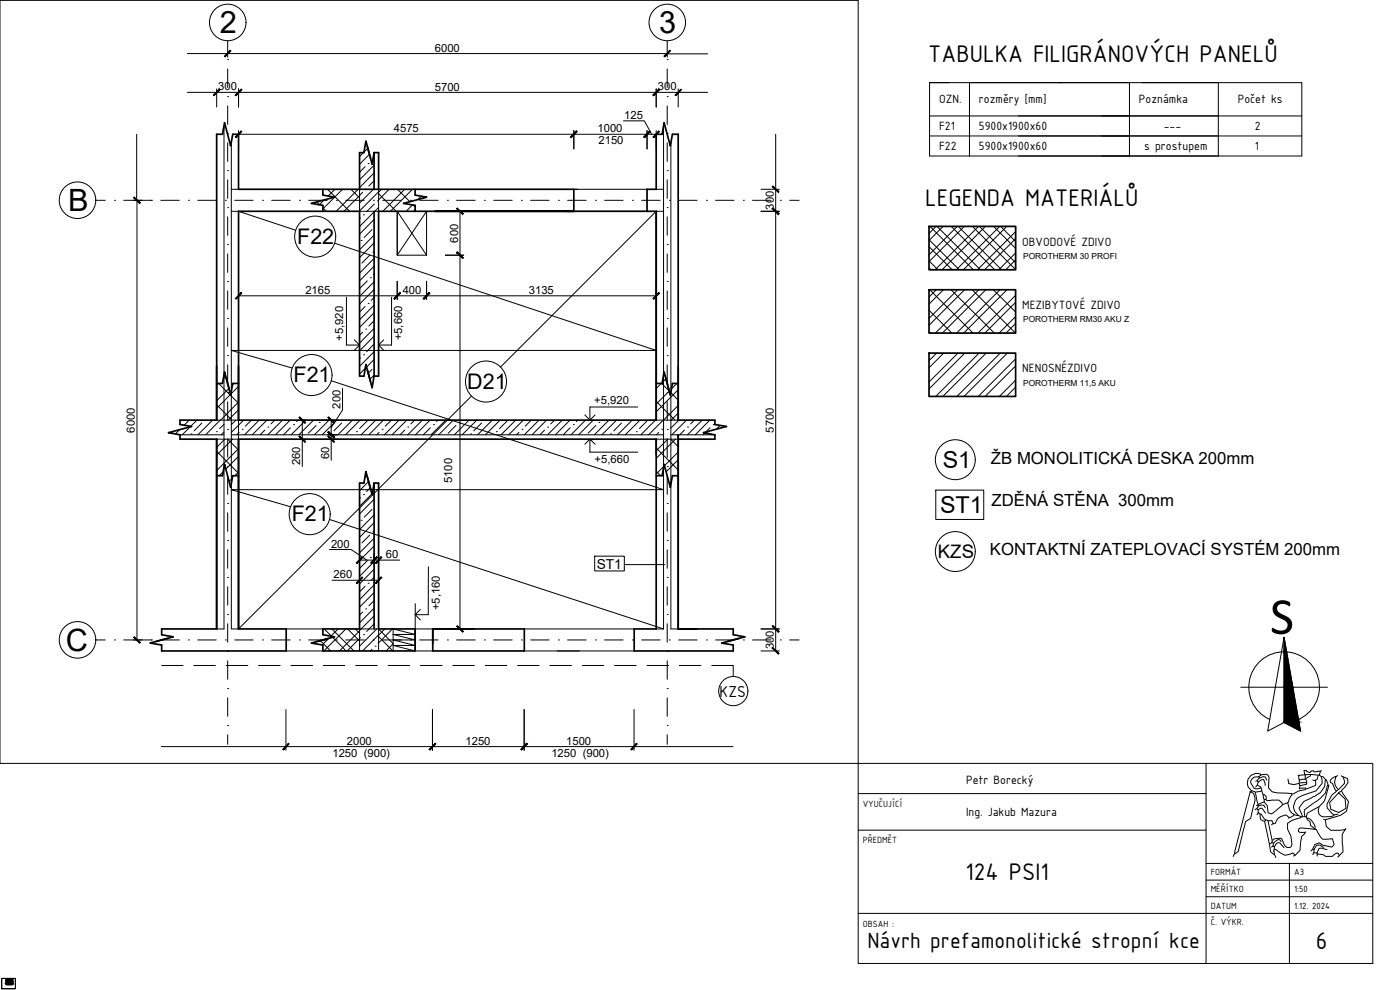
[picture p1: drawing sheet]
<svg xmlns="http://www.w3.org/2000/svg" width="420mm" height="297mm" viewBox="0 0 420 297" stroke-linecap="round" stroke-linejoin="round" font-family="sans-serif">
<!-- layer: 00 zdivo -->
<g fill="none" stroke="#000" stroke-width=".51">
<path d="M96.9 56.8v1.7l3.5 .7-7 1.8 3.5 .6v1.8M110.3 44.1l.9 3.4M112.3 45.8l-.6 3.5-1.9-7-.6 3.5h-1.3v11M112.3 45.8h1.3v11M112.3 45.8v11M124.6 56.8v1.7l3.5 .7-7 1.8 3.5 .6v1.8M112.3 63.4v49.4M130.6 63.4h41.6h-58.6v49.4h-1.3M169.5 63.4h27.4v62.7h-125.3v-62.7h36.3v49.4h1.3l.6-3.4 1.9 6.9 .6-3.5M172.2 63.4v-6.6h-100.6v-16.5h-1.8l-.6 3.5-1.8-7-.6 3.5h-1.8v85.8h-11v1.3l3.5 .6-7 1.8 3.5 .7v1.3h11v56.9h-16.5v1.7l3.5 .7-7 1.8 3.5 .6v1.8h37.4M194.2 63.4v-6.6h2.7v-16.5h1.8l.6-3.5 1.9 7 .6-3.5h1.7v85.8h11v1.3l3.5 .6-6.9 1.8 3.4 .7v1.3h-11M65 115h1.8l.6-3.4 1.8 6.9 .6-3.5h1.8"/>
<path d="M67.9 113.3l.9 3.5M110.3 111.1l.9 3.5M196.9 115h1.8l.6-3.4 1.9 6.9 .6-3.5h1.7M199.8 113.3l.9 3.5M203.5 130.5v58.2M65 142.7h1.8l.6-3.4 1.8 6.9 .6-3.5h1.8M109.8 141.5l1.9 6.9 .6-3.5h1.3v43.8h11v6.6h-27.7v-1.8l-3.5-.6 7-1.8-3.5-.7v-1.7h11v-43.8h1.3zM110.3 143.2l.9 3.5M112.3 144.9v43.8M196.9 142.7h1.8l.6-3.4 1.9 6.9 .6-3.5h1.7M50.2 191.5l-3.4 1M85.9 188.7h-14.3v-56.9h125.3v56.9h-6.6"/>
<path d="M98.6 191.5l-3.4 1M142.2 188.7h-12.3v6.6h27.5M157.4 188.7h-27.5v4.4M209 188.7h-5.5h16.5v1.7l3.5 .7-6.9 1.8 3.4 .6v1.8h-29.7M221.8 191.5l-3.5 1M1.8 295.1h.4M2 293.6l-.1 1.5M2 294.3h.1M2 294.6h.1M2.1 293.6l1.1 .1M2.2 295.1h-.1v-.6h1.4l-.1 .6M2.4 295.1h.1"/>
<path d="M2.4 293.6v.1M2.4 293.7h.1M2.5 294.6l-.2 .5M2.5 294.3h.1M2.5 293.7h.7h-.4M2.5 294.2v-.5v.5M2.5 295.1v-.5v.5M2.5 294.6h.1M2.7 293.7h.1M2.7 293.6v.1M2.7 295.1h.3M2.9 295.1h-.2"/>
<path d="M3 295.1h-.3M3.2 293.7h.3M3.4 295.1h.3M3.4 293.6l.1 .8h-1.4v-.7h.4v.5M3.4 293.6h.1M3.5 294.6h.1M3.5 294.2v.1M3.5 294.3h.1M3.6 293.6v.8h.1l-.1 .1v.6M3.6 295.1h.1M3.7 295.1h.1"/>
</g>
<g fill="none" stroke="#000" stroke-width=".3">
<path d="M97.3 60l-1.5 1.5M98.3 56.8l6.6 6.6M100.5 56.8l-2 2M102.8 56.8l-5.9 5.9M105.3 56.8l2.6 2.6M107.5 56.8l-6.6 6.6M108.8 57.7l-5.6 5.7M109.1 45.8l-1.2 1.2M109.6 50l-1.7 1.7M109.8 56.8h.1M109.9 42.7l-.2 .1M110.4 44.5l-1.2 1.1"/>
<path d="M110.5 49.1h.1M110.9 46.3l-3 3M112.3 47.3l-.3 .3M112.3 54.3l-1.6 1.5M112.3 56.6l-4.4 4.3M112.3 49.6l-4.4 4.4M112.3 51.9l-4.4 4.4M113.6 58.1l5.3 5.3M113.6 57.6l-5.7 5.7M114.5 56.8l-.9 .8M116.8 56.8l-3.2 3.2M119.3 56.8l3.7 3.7"/>
<path d="M121.5 56.8l-6.6 6.6M123.8 56.8l-6.6 6.6M126.4 58.9l-1 1M95.1 60.6l.9 .9M96.9 62.4l1 1M107.9 63.4h.1M108.2 65.4l-.3 .2M108.4 72.2h.1M109.1 64.5h.1M111 76.6l-2.4 2.3M111.6 68.9l-2.3 2.3M111.9 75.6h.1"/>
<path d="M112.3 63.6l-4.4 4.4M112.3 70.6l-4.4 4.4M112.3 77.5l-4.4 4.4M112.3 65.9l-4.4 4.4M112.3 72.9l-4.4 4.4M112.3 79.9l-4.4 4.4M112.4 61.2l-2.4 2.3M113.3 60.3h.1M113.6 62.3l-1.1 1.1M119.2 63.4l8.8 13.2M123.8 61.5l-1.9 1.9M124 61.5l.6 .6"/>
<path d="M124.6 63l-.4 .4M128 63.4l-8.8 13.2M278.8 74l6.9 6.9M278.8 71.9l9.1 9M278.8 78.3l2.7 2.6M278.8 67.9h26v13h-26M279.1 67.9l13 13M280.9 67.9l-2.1 2.1M281.2 67.9l13 13M283 67.9l-4.2 4.3M285.5 67.9l13 13M287.3 67.9l-8.5 8.5"/>
<path d="M287.6 67.9l13 13M289.4 67.9l-10.6 10.6M291.8 67.9l13 13M293.7 67.9l-13 13M294 67.9l10.8 10.9M295.7 67.9l-13 13M298.2 67.9l6.6 6.6M300 67.9l-13 13M300.3 67.9l4.5 4.6M302.1 67.9l-13 13M304.6 67.9l.2 .3M304.8 69.5l-11.4 11.4"/>
<path d="M304.8 75.9l-5 5M304.8 71.6l-9.3 9.3M304.8 78l-3 2.9M108.8 99.7l-.9 .9M109.6 92l-1.7 1.6M109.8 98.7h.1M110.2 84.3l-2.3 2.3M110.5 91h.1M111.2 83.3h.1M112.3 96.3l-1.6 1.5M112.3 82.2l-.2 .2M112.3 89.2l-.9 .9"/>
<path d="M112.3 84.6l-4.4 4.3M112.3 91.6l-4.4 4.4M112.3 98.5l-4.4 4.4M112.3 86.9l-4.4 4.4M112.3 93.8l-4.4 4.4M278.8 80.4l.6 .5M278.8 93.1l6.9 6.8M278.8 99.5l.5 .4M279 86.9l13 13M281 86.9l-2.2 2.2M283.1 86.9l-4.3 4.4M285.4 86.9l13 13"/>
<path d="M287.4 86.9l-8.6 8.6M289.5 86.9l-10.7 10.7M291.8 86.9l13 13M293.8 86.9l-13 13M295.9 86.9l-13.1 13M298.1 86.9l6.7 6.7M300.1 86.9l-13 13M302.2 86.9l-13 13M304.5 86.9l.3 .4M304.8 88.6l-11.3 11.3M304.8 95l-5 4.9M304.8 90.7l-9.2 9.2"/>
<path d="M304.8 97.1l-2.9 2.8M65.5 115l-.5 .6M65.6 115l6 6M67.7 112.8l-.6 .7M68.7 116.5l-3.7 3.8M69.2 118.3l-4.2 4.2M70.2 115l-.4 .5M71.6 115.9l-2.3 2.4M108.2 107.4l-.3 .2M109.1 106.5h.1M109.6 110.5l-1.7 1.8M111.6 110.9l-1.1 1.1"/>
<path d="M111.8 115.3l-.3 .3M112.3 103.2l-2.3 2.3M112.3 105.5l-4.4 4.4M112.3 112.6l-1.3 1.2M112.3 100.9l-4.4 4.4M112.3 107.9l-2.3 2.2M198.5 115l-1.6 1.6M198.5 115l2.4 2.3-4 3.9M199.4 111.8l-.1 .2M199.9 113.7l-1.1 1.1M201.3 117.8l2.2 2.2M203.2 115l-1.7 1.7"/>
<path d="M203.5 117l-6.6 6.6M281.1 105.9l-2.3 2.3M283.2 105.9l-4.4 4.4M287.5 105.9l-8.7 8.7M289.6 105.9l-10.8 10.8M293.8 105.9l-13 13M296 105.9l-13 13M300.2 105.9l-13 13M302.3 105.9l-13 13M304.8 107.7l-11.2 11.2M304.8 114.1l-4.9 4.8M304.8 109.8l-9.1 9.1"/>
<path d="M304.8 116.1l-2.8 2.8M50.8 129.8l-.1 .1M53.9 128.9l-1.3 1.3M56.8 126.1l-1.6 1.5M57.1 128.1l-2.4 2.4M57.3 130.2h.1M59.1 126.1l-1.9 1.8M60.6 126.9l-2.3 2.4M63.8 126.1l-4.4 4.4M65 129.5h.1M65 135.4l6.6 6.6M65 121.4l4.6 4.7"/>
<path d="M66.1 126.1l-4.4 4.4M67.2 129.6l-.8 .9M67.2 127.3l-1.3 1.3M67.5 131.8l-2.5 2.4M68.3 131.8l3.3 3.2M69.8 131.8l-4.8 4.8M70.8 126.1l-1.4 1.3M71.6 134.6l-6.6 6.6M71.6 136.9l-3.8 3.8M71.6 120.6l-5.4 5.5M71.6 123l-3.1 3.1M71.8 129.7l-.7 .8"/>
<path d="M72.7 128.8h.1M73.1 126.1l-3.7 3.6M75.5 126.1l-1.9 1.8M77.8 126.1l-4.4 4.4M79.5 129.1l-1.4 1.4M80.1 126.1l-4.4 4.4M80.4 128.1h.1M82.5 126.1l-1.2 1.1M84.8 126.1l-4.4 4.4M87.1 126.1l-4.4 4.4M87.2 128.3l-2.1 2.2M88.1 127.4h.1"/>
<path d="M89.5 126.1l-.5 .4M91.8 126.1l-4.4 4.4M94.1 126.1l-4.4 4.4M94.9 127.7l-2.4 2.3M95.8 126.7h.1M98.8 126.1l-4.4 4.4M99.3 130.2h.1M101.1 126.1l-4.4 4.4M102.5 126.9l-2.3 2.4M105.8 126.1l-4.4 4.4M107 129.5h.1M108.1 126.1l-4.4 4.4"/>
<path d="M110.2 126.3l-2.3 2.3M112.8 126.1l-4.4 4.4M113.7 129.7l-.6 .8M114.7 128.8h.1M115.1 126.1l-4.4 4.4M117.5 126.1l-1.9 1.8M119.8 126.1l-4.4 4.4M121.5 129.1l-1.4 1.4M122.1 126.1l-4.4 4.4M122.4 128.1h.1M124.5 126.1l-1.2 1.1M126.7 126.1l-4.3 4.4"/>
<path d="M129.1 126.1l-4.4 4.4M129.2 128.3l-2.2 2.2M130.1 127.4h.1M131.4 126.1l-.4 .4M133.8 126.1l-4.4 4.4M136.1 126.1l-4.4 4.4M136.8 127.7l-2.3 2.3M137.8 126.7h.1M140.8 126.1l-4.4 4.4M141.3 130.2h.1M143.1 126.1l-4.4 4.4M144.5 126.9l-2.3 2.4"/>
<path d="M147.7 126.1l-4.4 4.4M149 129.5h.1M150.1 126.1l-4.4 4.4M152.2 126.3l-2.3 2.3M154.8 126.1l-4.4 4.4M155.7 129.7l-.7 .8M156.7 128.8h.1M157.1 126.1l-4.4 4.4M159.4 126.1l-1.8 1.8M161.8 126.1l-4.4 4.4M163.4 129.1l-1.3 1.4M164 126.1l-4.3 4.4"/>
<path d="M164.3 128.1h.1M166.5 126.1l-1.2 1.1M168.7 126.1l-4.4 4.4M171.1 126.1l-4.4 4.4M171.1 128.3l-2.1 2.2M172 127.4h.1M173.4 126.1l-.4 .4M175.7 126.1l-4.3 4.4M178.1 126.1l-4.4 4.4M178.8 127.7l-2.3 2.3M179.7 126.7h.1M182.8 126.1l-4.4 4.4"/>
<path d="M183.3 130.2h.1M185 126.1l-4.4 4.4M186.5 126.9l-2.3 2.4M189.7 126.1l-4.4 4.4M191 129.5h.1M192.1 126.1l-4.4 4.4M194.2 126.3l-2.3 2.3M196.7 126.1l-4.4 4.4M196.9 134.4l6.6 6.6M196.9 120.4l5.7 5.7M197.7 129.7l-.7 .8M198.6 128.8h.1"/>
<path d="M199.1 126.1l-4.5 4.4M199.2 140l-2.3 2.2M200.4 131.8l-3.5 3.4M201.3 131.8l2.2 2.2M202.7 131.8l-5.8 5.7M203.5 135.6l-4.1 4.1M203.5 138l-3.6 3.5M203.5 121.7l-4.4 4.4M203.5 123.9l-2.2 2.2M203.8 126.1l-2.5 2.3M205.4 129.1l-1.4 1.4M206 126.1l-4.4 4.4"/>
<path d="M206.3 128.1h.1M208.4 126.1l-1.1 1.1M210.7 126.1l-4.4 4.4M211.5 129.9l-.5 .6M213 126.1l-4.3 4.4M213.1 128.3l-1.3 1.3M213.5 130.2l-.2 .3M214 127.4h.1M216.1 127.6l-1.1 1.2M65 142.4l.3 .3M67 141.5l-1.2 1.2M69.7 143.5l-1 1"/>
<path d="M71.6 141.6l-1.1 1.1M108.2 149.3l-.3 .3M108.4 156.1h.1M109.1 148.4h.1M110.2 142.6l-.7 .7M110.6 144.5l-2.7 2.7M111.1 146.4l-1.1 1.1M111.6 152.9l-2.3 2.3M111.6 148.2l-3.7 3.7M111.9 159.6h.1M112.3 154.5l-4.4 4.4M112.3 149.8l-4.4 4.4"/>
<path d="M112.3 156.8l-4.4 4.4M196.9 141.4l1.4 1.3M201 145.4l.3 .3M201.4 144.7l-.5 .6M203.5 142.6l-.1 .1M109.6 175.9l-1.7 1.7M110.2 168.2l-2.3 2.3M110.5 175h.1M111 160.6l-2.4 2.3M111.2 167.3h.1M112.3 166.2l-.2 .2M112.3 173.2l-.9 .9"/>
<path d="M112.3 161.5l-4.4 4.4M112.3 168.5l-4.4 4.4M112.3 175.5l-4.4 4.4M112.3 163.8l-4.4 4.4M112.3 170.8l-4.4 4.4M112.3 177.8l-4.4 4.4M94.3 192.7l.5 .5M96.1 192.2l3.1 3.1M96.9 195.3h.1M97.3 188.7l2.2 2.2M98.7 191.5l-2 2M99.6 188.7l6.6 6.6"/>
<path d="M99.8 191.2l4.1 4.1M101.5 188.7l-2.2 2.2M103.8 188.7l-6.6 6.6M104.3 188.7l3.6 3.6M106.6 188.7l1.3 1.3M107.9 189.3l-6 6M108.2 191.3l-4 4M108.8 183.6l-.9 1M109.1 190.4h.1M109.8 182.7h.1M111.6 194.8l-.4 .5M112.3 184.8l-4.4 4.4"/>
<path d="M112.3 187.2l-2.3 2.3M112.3 180.2l-1.6 1.6M112.3 182.5l-4.4 4.4M112.6 193.9h.1M113.1 188.7l-5.2 5.2M113.6 192.9h-.1M113.6 195.1l-.1 .2M113.6 190.5l-4.8 4.8M113.6 188.7l4.4 4.5-2.1 2.1M113.6 191l4.3 4.3M115.5 188.7l-1.9 1.9M117.8 188.7l-4.2 4.2"/>
<path d="M1.9 294.4h.1M1.9 294.5h.1M1.9 294.4v.1M2 294.5v.1M2 294.4h.1M2 294.6h.1M2 294.2h.1M2 294.3h.1M2 294.4l-.1 .1M2 294.4v.1M2.1 294.3h.1M2.1 294.5h-.1"/>
<path d="M2.1 294.3l-.1 .1M2.1 294.4v.1M2.1 294.4l-.1 .1M2.3 294.4h.1M2.3 295.1h.1M2.3 293.7h.2M2.4 293.7h.1M2.4 294.4h.1M2.4 294.5h.1M2.4 295.1h.1M2.4 294.4l-.3 .1M2.5 293.6l-.1 .1"/>
<path d="M2.5 294.4h.1M2.5 295.1h.1M2.5 293.7h.1M2.5 293.9h.1M2.5 294h.1M2.5 294.1h.1M2.5 294.2h.1M2.5 295h.1M2.5 294.6h.1M2.5 293.6h.1M2.5 294.4l-.1 .1M2.5 295.1h-.1"/>
<path d="M2.5 293.8h.1M2.5 294.8h.1M2.5 294.9h.1M2.5 294.6v.1M2.5 293.9v.1M2.5 293.6v.1M2.5 293.8v.1M2.5 294v.2M2.5 294v.1M2.5 294.9v.1M2.5 294.7h.1M2.6 293.6l-.1 .1"/>
<path d="M2.6 295.1h-.1M2.6 294.4l-.1 .1M2.6 294.4h.2M2.6 293.7l.1 .2M2.7 293.7h.1M2.7 293.7h-.1M2.7 293.6l-.2 .2M2.7 293.7l-.1 .2M2.8 294.4h.1M2.8 294.5h.1M2.9 294.4l-.1 .1M2.9 294.4h.1"/>
<path d="M3 294.4l-.1 .1M3 294.4v.1M3 294.4h.2M3.3 294.4h.1M3.3 294.5h.1M3.3 294.4l-.1 .1M3.4 294.4l-.1 .1M3.4 294.4l.1 .1M3.5 294.3h.1M3.5 294.5h.1M3.5 294.5v.1M3.5 294.2h.1"/>
<path d="M3.5 294.3v.1M3.5 294.4l-.1 .1M3.5 294.6h.1M3.5 294.4h.1M3.6 294.5l-.1 .1M3.6 294.3h-.1M3.6 294.5h-.1M3.6 294.4v.1M3.6 294.3l-.2 .2M3.6 294.4l-.1 .1M3.6 294.4h.1M3.6 294.5h.1"/>
<path d="M3.7 294.4h.1"/>
</g>
<!-- layer: 00 zdivo -->
<g fill="#000">
<circle cx="1.8" cy="295.1" r=".25"/>
<circle cx="1.9" cy="294.5" r=".25"/>
<circle cx="2.1" cy="293.6" r=".25"/>
<circle cx="2.1" cy="294.6" r=".25"/>
<circle cx="2.1" cy="294.3" r=".25"/>
<circle cx="2.4" cy="293.7" r=".25"/>
<circle cx="2.4" cy="295.1" r=".25"/>
<circle cx="2.5" cy="294.2" r=".25"/>
<circle cx="2.5" cy="294.6" r=".25"/>
<circle cx="2.5" cy="293.6" r=".25"/>
<circle cx="2.7" cy="293.7" r=".25"/>
<circle cx="3.5" cy="294.6" r=".25"/>
<circle cx="3.5" cy="293.6" r=".25"/>
<circle cx="3.5" cy="294.3" r=".25"/>
<circle cx="3.7" cy="294.5" r=".25"/>
<circle cx="3.7" cy="295.1" r=".25"/>
</g>
<g fill="none" stroke="#000" stroke-width=".3">
<path d="M67.2 37.8v150.9h-2.2M199.1 37.8v150.9h-2.2M279 34.8v-10h60v22M279 34.8h111.7M291 24.8v22M317.6 24.8h48v22M342.7 24.8h48v22h-111.7v-12M69.4 42.8v145.9h2.2M69.4 56.8h2.2M107.9 56.8v6.6h5.7v-6.6M173.3 56.8h-1.1h22M196.9 56.8h2.2"/>
<path d="M201.3 42.8v145.9h2.2M279 40.8h111.7M69.4 63.4h2.2M128 63.4v13.2h-8.8v-13.2v13.2M172.2 63.4h22M196.9 63.4h2.2M54 130.5h13.2M65 126.1h6.6M65 131.8h6.6M69.4 130.5h129.7M196.9 126.1h6.6M196.9 131.8h6.6"/>
<path d="M201.3 130.5h13.2M85.9 188.7h11M85.9 195.3h11M107.9 195.3v-6.6h5.7v6.6M124.6 188.7h5.3M124.6 195.3h5.3M157.4 188.7h32.9M157.4 195.3h32.9M1.9 294.5h1.8M2 295.1h.1M2 294.4h.1M2 293.6v1.5"/>
<path d="M2.1 295.1h.1M2.1 293.6h.1M2.1 293.7h.1M2.1 293.6v1.5M2.2 295.1h.2M2.5 293.6h.1M2.5 295.1h.1M2.7 295.1h.1M2.7 293.7l-.1 .2M3 295.1h.4M3.2 293.6h.3v1.5M3.2 293.7h.3"/>
<path d="M3.5 294.4h.1M3.5 294.5h.1"/>
</g>
<path d="M278.8 67.9h26v13h-26zM278.8 86.9h26v13h-26zM278.8 105.9h26v13h-26zM85.9 188.7v6.6M157.4 188.7v6.6M190.3 188.7v6.6M2.2 295.1h.1M3 295.1h.1M3.4 295.1h.1" fill="none" stroke="#000" stroke-width=".51"/>
<g fill="none" stroke="#000" stroke-width=".3">
<path d="M124.6 188.7v6.6l-6.6-1.6h6.6l-6.6-1.7h6.6l-6.6-1.6h6.6l-6.6-1.7v6.6M167.3 195.3h6.6M257.6 229.1h154.4v60h-154.4zM257.6 238.1h104.3M361.9 229.1v60M375.2 237.4l1 .6a3.9 3.9 0 0 1 0 3.7l-.9 3.9-1.5 1-2.2 8.8-1.1 .8-.4 .8M375.3 237.7l-4.8 18.4M375.4 237.7l.3-.4 1 .4 1 4.2-.5 .8 .4 .2v1.1l.6 .2 .1 1.6 1.3 .8 1.4 6.6 .8-.4v-.7l.7-.4 2-.2 .9 1.8a1.2 1.2 0 0 0 1.2 1 1.2 1.2 0 0 0 1.1-1l-.3-2.4-1-2.1v-1.8l1.4-.9 2.7-1M377.2 234.3l-.3 .1M377.4 235.6l1 .5 .6 2.1 1 .8-.1 .9 .3 .3 3.6-.1 .9 .8 .2 .6-3.4 2.7-.9-.3-.3-2.2-.9-1M377.6 234.6l1.1-.7h.6l.4 1.8M377.7 233.1l-1.3 .1a1.78 1.78 0 0 0-1.1 1.6l1 1.7 1.2 .2 .9-.3"/>
<path d="M377.9 233.5l-.6 .6 .3 .5-.3 1-.4 .5M378.5 232.5l1.7-.1a1.11 1.11 0 0 1 .6 1.2l-.1 2.9 1.1 1.1 1.5 .3 4.4 .3v.3l-1.2 2.4a4.2 4.2 0 0 0 1.3 3.1l.5 .5-.1 .2-1.4 .9M378.6 237.3l-1.7 .3M379.1 238.4l.3 2.2M379.5 239.9h.4M380.2 234.1l-.5-1-.6-.1-1.2 .4-.2-.3 .7-.7a2.78 2.78 0 0 0-3.7 1.1 2.78 2.78 0 0 0 1 3.8M386.5 233.8l.3 1.3 1.5 .3 1.5-.3 .3 .5M389.6 232.6l.2 .2 .1 1.3 1.9-.3M390 234.2l-.1 .8M390.1 236.5l1.7-.1 .1 .2M391.6 232.5l-1.9 .2M391.7 232.5v1.1"/>
<path d="M392.1 234.9h-2.1M393.4 232.5l-.2 .3-1.3 .8 .3 .8-.1 .9-2 .4-.1 1.1M394 234l.5 .2M395.6 232.7l-.3 1.1-.6 .4 .2 .7-.1 .8-3.1 1.2-1.9 .4-2 .9M395.8 232.6l-2.6-.2-1.6 .1-.2-1.3h.6l.2 .3 .9 .3 .3-.5h.8l.2 .3 1.1-.3 .8 .1-.4 1.2 1.1 .4 1.1 1 .5 1.6 .2 .1-1.2 4.4-1.7 1.9-.3 1.2 .3 1.1 .5 .5a4.5 4.5 0 0 0 3.9-.1l1.2-.4M396.5 233l.3 2-1.9 2.3-4 1.4a3.3 3.3 0 0 0-2.7 3.8 3.3 3.3 0 0 0 3.8 2.6l.3 .9a1.26 1.26 0 0 1 .9 1.6l1.7 1.3-4.6-.5-.5 .3-.2 .7 .3 .2 1.7 .2v.3l-.9 .8-.6 4.2-1.9 1.8M396.6 231.3h-.3M397.8 233.9a5.1 5.1 0 0 1-3.8 5.2l-2.7 1.4-1.5 1.9 1.1 2.6M398.6 235.6l-.8 2.3a27.6 27.6 0 0 1-6.3 5l-.1 1 .2 1.1M401.4 232.7l-.5 .4M401.7 236.9a3.2 3.2 0 0 1-.8-3.9h-.1a1.82 1.82 0 0 0-1.6 1.3l.1 .5 .7 .3 1 2.2M401.7 237.9l2 1.9 .2 2.8-2.2 1.2-2.3-1-.4-2z"/>
<path d="M402.4 237.5l-.6 .4M402.5 232.8l.6 .4 .4 1.1v.8l-2.5 2.3a6 6 0 0 0-2.7 4.5l.1 .6 1.4 1.7 .5 .2M403.1 233.1l1.4 .5v1.2l-.9 1.4-1 1 2.1 3.3-.6 2.9-1.8 1.2-4.5 1.4 .2 1.9 1.3 1.2 4.4-.2-.9 1.5 .3 5.2-1.7 1.5M257.6 249.1h104.3M361.9 259.1h50.1M377.1 242.7l-.5 .2M377.5 241.6l-.4 .1M377.6 244l-.4 .5M377.7 242.9l.8-.4 .3 .1 1 1.4M377.7 241.8l.7-.3 .9 .1 .4 .7M378.2 244.2l.3 .1 .9 1.4 1.1 .5 1.3 5.8M379.3 240.7l-1.7 .7"/>
<path d="M379.8 246.1l-.3 .4M380.7 246.3l1-.1 .4 .9-.5 .3M381 253.3l.3 2.3 1.1 .8M381.8 252.8l.4 .2-.2 .9 .5 .1a4.1 4.1 0 0 0 .4 3.3M382 253.9l-.4 .3M382.3 255.3l-.2 .1M382.5 254l.6-.9 .7-.3 1.6 1.6M382.5 254.9l.3-.1 2.8 1.8 1.5-.3 .9-.4 .6 .7M384.5 252.5l-.4-.5-.5-.1-1.4 1.1M386.4 240.9l-1.5 .5M386.9 245.3l-1-.8a3.4 3.4 0 0 0-3.2 2.5l-.6 .1M387 259.1v30"/>
<path d="M388.4 244.5l1.1 .2M391.9 249.6l-.2 .1M392.3 245.5a2.77 2.77 0 0 1 2.2 2.1l.2 .7M393.9 254.8l-.5 .5M394.4 255.9h.9v1M395 248.9l1.4 2.3 .6 .6 2.9-.1 .5 1.7-.7 .8-2.7-.6-1.1-.7-1.3 .5-.6 1.3 .4 .2-.4 1.5M395.4 256.4h1.7l.7 .5h2l1.4-1 .5 .2 .2 .6M395.8 242l-3.5 2-.3 1.1M397.2 254.2l-.4-.1a1.34 1.34 0 0 0-1.4-.5 1.34 1.34 0 0 0-1 1.2M397.2 245.8l.6 .2M398.3 254.9l-.5-.1a2.04 2.04 0 0 0-1.9-.2l-.6 1.3M403.9 248.6l-.2 .3"/>
<path d="M257.6 274.1h154.4M361.9 269.1h50.1M361.9 264.1h50.1M2.6 295.1h.1M2.7 295.1h.1M2.7 295.1h-.1M3.1 295.1h.1"/>
</g>
<!-- layer: 00 osy -->
<g fill="none" stroke="#000" stroke-width=".3">
<path d="M68.3 17.9h.1M68.3 12.3v2.8M200.2 17.9h.1M200.2 12.3v2.8M68.3 29h.1M68.3 20.7v5.5M68.3 31.8v5.5M200.2 29h.1M200.2 20.7v5.5M200.2 31.8v5.5M68.3 40.1h.1M68.3 51.2h.1"/>
<path d="M68.3 42.9v5.5M68.3 54v5.5M200.2 40.1h.1M200.2 51.2h.1M200.2 42.9v5.5M200.2 54v5.5M28.7 60.1h2.9M34.4 60.1h.1M37.1 60.1h5.6M45.5 60.1h.1M48.3 60.1h5.5M56.6 60.1h.1"/>
<path d="M59.4 60.1h5.5M67.6 60.1h.1M68.3 62.3h.1M68.3 73.4h.1M68.3 65.1v5.5M68.3 76.2v5.5M70.4 60.1h5.6M78.8 60.1h.1M81.5 60.1h5.6M89.9 60.1h.1M92.6 60.1h5.6M101 60.1h.1"/>
<path d="M103.8 60.1h5.5M112.1 60.1h.1M114.9 60.1h5.5M123.2 60.1h.1M125.9 60.1h5.6M134.3 60.1h.1M137 60.1h5.6M145.4 60.1h.1M148.2 60.1h5.5M156.5 60.1h.1M159.3 60.1h5.5M167.6 60.1h.1"/>
<path d="M170.3 60.1h5.6M178.7 60.1h.1M181.4 60.1h5.6M189.8 60.1h.1M192.6 60.1h5.5M200.2 62.3h.1M200.2 73.4h.1M200.2 65.1v5.5M200.2 76.2v5.5M200.9 60.1h.1M203.7 60.1h5.5M212 60.1h.1"/>
<path d="M214.8 60.1h5.5M223.1 60.1h.1M225.8 60.1h5.6M234.2 60.1h.1M237 60.1h2.8M68.3 84.5h.1M68.3 95.6h.1M68.3 87.3v5.5M68.3 98.4v5.5M200.2 84.5h.1M200.2 95.6h.1M200.2 87.3v5.5"/>
<path d="M200.2 98.4v5.5M68.3 106.7h.1M68.3 117.8h.1M68.3 109.5v5.5M200.2 106.7h.1M200.2 117.8h.1M200.2 109.5v5.5M68.3 128.9h.1M68.3 140h.1M68.3 120.6v5.5M68.3 131.6v5.6M200.2 128.9h.1"/>
<path d="M200.2 140h.1M200.2 120.6v5.5M200.2 131.6v5.6M68.3 151.1h.1M68.3 142.8v5.5M68.3 153.9v5.5M200.2 151.1h.1M200.2 142.8v5.5M200.2 153.9v5.5M68.3 162.2h.1M68.3 173.3h.1M68.3 165v5.5"/>
<path d="M68.3 176.1v5.5M200.2 162.2h.1M200.2 173.3h.1M200.2 165v5.5M200.2 176.1v5.5M28.7 192h2.9M34.4 192h.1M37.1 192h5.6M45.5 192h.1M48.3 192h5.5M56.6 192h.1M59.4 192h5.5"/>
<path d="M67.6 192h.1M68.3 184.4h.1M68.3 195.5h.1M68.3 187.1v5.6M68.3 198.3v5.5M70.4 192h5.6M78.8 192h.1M81.5 192h5.6M89.9 192h.1M92.6 192h5.6M101 192h.1M103.8 192h5.5"/>
<path d="M112.1 192h.1M114.9 192h5.5M123.2 192h.1M125.9 192h5.6M134.3 192h.1M137 192h5.6M145.4 192h.1M148.2 192h5.5M156.5 192h.1M159.3 192h5.5M167.6 192h.1M170.3 192h5.6"/>
<path d="M178.7 192h.1M181.4 192h5.6M189.8 192h.1M192.6 192h5.5M200.2 184.4h.1M200.2 195.5h.1M200.2 187.1v5.6M200.2 198.3v5.5M200.9 192h.1M203.7 192h5.5M212 192h.1M214.8 192h5.5"/>
<path d="M223.1 192h.1M225.8 192h5.6M234.2 192h.1M237 192h2.8M68.3 206.6h.1M68.3 217.7h.1M68.3 209.4v5.5M200.2 206.6h.1M200.2 217.7h.1M200.2 209.4v5.5M68.3 220.5v2.8M200.2 220.5v2.8"/>
<path d="M1.6 295.1h2.3M1.6 293.7h2.3M2 293.6v1.9M3.5 293.6v1.9"/>
</g>
<!-- layer: 00 popis -->
<g fill="none" stroke="#000" stroke-width=".3">
<path d="M0 .1h257.6v229h-257.6zM88.7 69.1l-17.1-5.7v125.3l69.9-69.8M100.4 73l96.5 32.1h-127.5l18.3 5.3M196.9 63.4l-46.7 46.7M104 89.2v14.3h3.9l-1.6-1.5M117.5 89.2v14.3h-3.9l1.5-1.5M99.4 114.2l99.7 32.7h-129.7l17.8 5.1M107.9 103.5l-1.6 1.6M113.6 103.5l1.5 1.6M175.5 124.5l1.5 1.6M177 131.8l-1.5 1.5M178.6 133.3l-1.6-1.5v3.9h14.4"/>
<path d="M191.4 122.1h-14.4v4l1.6-1.6M98.9 155.9l100.2 32.8M280.8 147.1h14.4v8.8h-14.4zM128.6 170.1l-.1 14.3h-3.9l1.6-1.5M178.5 166.9h8.9v4.4h-8.9zM187.4 169.4h12.1M124.6 184.4l1.6 1.6M124.6 181.1v10.9M220 199.7v3.3M385.4 191.2l4.9 28.2-4.9-2.6-5 2.6zM381.1 215.9a10.6 10.6 0 0 1-3.1-17.4 10.6 10.6 0 0 1 17.2 3.7 10.6 10.6 0 0 1-9.8 14.6M2.3 293.8l-.2-.1v1.4l.7-.8"/>
<path d="M2.4 294.2l1.1 .4h-1.4l.1 .1M2.4 294.7l1.1 .4M2.4 293.8l1.1 .4h-1.4h.1M2.5 294v.1M2.6 294v.1M2.7 295h.1M2.7 294.9v.2M3.2 294.5h.2M3.3 294.8h.1M3.4 294.9h.1M3.4 294.3l-.2 .1M3.5 293.7l-.5 .5"/>
<path d="M3.7 295.2h.1"/>
<circle cx="68.3" cy="6.7" r="5.5"/>
<circle cx="200.3" cy="6.7" r="5.5"/>
<circle cx="23.3" cy="60.1" r="5.5"/>
<circle cx="94.6" cy="71" r="6.2"/>
<circle cx="93.5" cy="112.5" r="6.2"/>
<circle cx="145.9" cy="114.5" r="6.2"/>
<circle cx="286.7" cy="137.9" r="6"/>
<circle cx="92.9" cy="154.3" r="6.2"/>
<circle cx="286.7" cy="165.5" r="6"/>
<circle cx="23.3" cy="192" r="5.5"/>
<circle cx="220.1" cy="207.4" r="4.4"/>
<circle cx="1.6" cy="295.1" r=".06"/>
<circle cx="1.6" cy="293.6" r=".06"/>
<circle cx="2.3" cy="293.8" r=".06"/>
<circle cx="2.3" cy="294.2" r=".06"/>
<circle cx="2.3" cy="294.7" r=".06"/>
<circle cx="2.9" cy="294.2" r=".06"/>
<circle cx="3.7" cy="295.3" r=".06"/>
</g>
<g fill="none" stroke="#000" stroke-width=".3">
<path d="M48.5 199.7h6.4M58.2 199.7h6.4M67.9 199.7h6.5M77.6 199.7h6.5M87.3 199.7h6.5M97 199.7h6.5M106.8 199.7h6.4M116.5 199.7h6.4M126.2 199.7h6.5M135.9 199.7h6.5M145.6 199.7h6.5M155.3 199.7h6.5"/>
<path d="M165 199.7h6.5M174.8 199.7h6.4M184.4 199.7h6.5M194.2 199.7h6.5M203.9 199.7h6.5M213.6 199.7h6.4M.5 293.6h4.1v3.1h-4.1zM1.8 295.2h1.9"/>
</g>
<g fill="none" stroke="#000" stroke-width=".3">
<path d="M56.2 16.1h144M68.3 15.2v2M200.2 15.2v2M200.2 16.2h12.1M56.2 27.7h156.1M65 26.7v5.4M71.6 26.7v5.4M71.6 39.2v5.5M172.2 39.2v5.5M187.1 36.3h6.3l2.2 4M194.2 39.2v5.5M196.9 26.7v5.4"/>
<path d="M196.9 39.2v5.5M203.5 26.7v5.4M41 40.3v19.8M71.6 40.3h125.3M228.4 56.8h5.5M232.8 40.3v155M40 60.1h5.5M41.1 60.1v131.9M133.6 63.4h5.5M133.6 76.6h5.5M138 63.4v125.3M228.4 63.4h5.5"/>
<path d="M71.6 84.4v5.5M71.6 88.8h125.3M119.2 84.4v5.5M128 84.4v5.5M196.9 84.4v5.5M102.8 116.6v6.4l-3.4 5.3M90.7 131.8v8.2M91.8 126.1h-1.1v5.7h1.1M95 126.1h5.5M98.3 131.8h2.9M98.3 130.5h2.9M99.4 126.1v12"/>
<path d="M98.9 164.9h6.5l4.7 3.1M99.7 174.1h8.2M107.9 173v1.1h5.7v-1.1M107.9 168h12M107.9 166.8v2.3M112.3 166.8v2.3M113.6 166.8v2.3M40 192h5.5M133.6 188.7h5.5M228.4 195.3h5.5M228.4 188.7h5.5M85.8 212.9v12.2"/>
<path d="M129.8 212.9v12.2M157.3 212.9v12.2M190.3 212.9v12.2M48.4 224h171.6M1.7 293.7h.1M1.7 293.6v.1M1.7 295.1h.1M1.8 293.7v1.4M1.8 295.5h.4M2.1 293.9h.5M2.1 293.9v.1M2.2 295.3h1.2"/>
<path d="M2.2 295.5h.1M2.3 294.5h.1M2.3 294.4v.1M2.4 294.8h.1M2.4 294.4v.1M2.4 294.5h.1M2.4 294.4l-.1 .1M2.4 294.9h.1M2.4 294.3v.1M2.5 294.9h.1M2.5 294.8v.1M2.5 294.8h.1"/>
<path d="M2.6 293.9h.1M2.6 293.9v.1M2.7 293.9h.8M2.7 295.5h.1M2.7 293.9v.1M2.8 293.8v.1M2.8 293.7v1.4M3 295.5h.1M3.4 295.5h.3M3.5 293.9v.1M3.8 295.1h.1M3.8 293.6h.1"/>
<path d="M3.9 293.6h.1M3.9 293.6v1.5M3.9 293.6l-.1 .1"/>
</g>
<g fill="#000" stroke="#000" stroke-width=".3">
<path d="M69.1 15.1l-1.6 1.9 1.8-1.7zM69.1 15.1l-1.6 1.9-.1-.2z"/>
<path d="M199.3 16.8l.2 .2 1.5-1.9zM201 15.1l.2 .2-1.7 1.7z"/>
<path d="M65.8 26.8l-1.6 1.9 1.8-1.7zM64.1 28.5l1.7-1.7-1.6 1.9z"/>
<path d="M70.6 28.5l.2 .2 1.6-1.9zM72.4 26.8l.2 .2-1.8 1.7z"/>
<path d="M72.4 39.3l-1.6 2 1.8-1.8zM72.4 39.3l-1.6 2-.2-.2z"/>
<path d="M72.4 26.8l-1.6 1.9 1.8-1.7zM70.6 28.5l1.8-1.7-1.6 1.9z"/>
<path d="M173 39.3l-1.6 2 1.8-1.8zM173 39.3l-1.6 2-.2-.2z"/>
<path d="M195 39.3l-1.6 2 1.8-1.8zM195 39.3l-1.6 2-.2-.2z"/>
<path d="M196 28.5l.2 .2 1.5-1.9zM197.7 26.8l.2 .2-1.7 1.7z"/>
<path d="M197.7 26.8l-1.5 1.9 1.7-1.7zM196 28.5l1.7-1.7-1.5 1.9z"/>
<path d="M202.6 28.5l.2 .2 1.5-1.9zM204.3 26.8l.2 .2-1.7 1.7z"/>
<path d="M173 39.3l-1.8 1.8 .2 .2zM173 39.3l.2 .2-1.8 1.8z"/>
<path d="M195 39.3l-1.8 1.8 .2 .2zM195 39.3l.2 .2-1.8 1.8z"/>
<path d="M197.7 39.3l-1.7 1.8 .2 .2zM197.7 39.3l.2 .2-1.7 1.8z"/>
<path d="M231.8 56l1.8 1.8 .2-.2zM231.8 56l.2-.2 1.8 1.8z"/>
<path d="M40.1 59.3l1.8 1.8 .2-.2zM40.1 59.3l.2-.2 1.8 1.8z"/>
<path d="M137.2 75.6l-.1 .2 1.9 1.6zM137.1 75.8l1.9 1.6-.1 .1z"/>
<path d="M137.1 62.6l1.8 1.8 .1-.2zM137.2 62.4l1.8 1.8-1.9-1.6z"/>
<path d="M137.1 75.8l1.8 1.7 .1-.1zM137.2 75.6l1.8 1.8-1.9-1.6z"/>
<path d="M232 62.4l-.2 .2 2 1.6zM231.8 62.6l2 1.6-.2 .2z"/>
<path d="M231.8 62.6l1.8 1.8 .2-.2zM232 62.4l1.8 1.8-2-1.6z"/>
<path d="M72.4 87.8l-1.6 1.9 1.8-1.7zM72.4 87.8l-1.6 1.9-.2-.1z"/>
<path d="M118.2 89.6l.2 .1 1.6-1.9zM120 87.8l.2 .2-1.8 1.7z"/>
<path d="M120 87.8l-1.6 1.9 1.8-1.7zM120 87.8l-1.6 1.9-.2-.1z"/>
<path d="M128.8 87.8l-1.8 1.8 .2 .1zM128.8 87.8l.2 .2-1.8 1.7z"/>
<path d="M128.8 87.8l-1.6 1.9 1.8-1.7zM128.8 87.8l-1.6 1.9-.2-.1z"/>
<path d="M196 89.6l.2 .1 1.5-1.9zM197.7 87.8l.2 .2-1.7 1.7z"/>
<path d="M89.7 131l2 1.5-1.7-1.7zM89.7 131l2 1.5-.2 .2z"/>
<path d="M89.7 125.3l1.8 1.7 .2-.2zM89.7 125.3l.3-.2 1.7 1.7z"/>
<path d="M98.4 131l2 1.5-1.8-1.7zM98.4 131l2 1.5-.2 .2z"/>
<path d="M98.4 129.7l2 1.5-1.8-1.7zM98.4 129.7l2 1.5-.2 .2z"/>
<path d="M98.4 129.7l1.8 1.7 .2-.2zM98.4 129.7l.2-.2 1.8 1.7z"/>
<path d="M98.4 125.3l1.8 1.7 .2-.2zM98.4 125.3l.2-.2 1.8 1.7z"/>
<path d="M108.7 173.1l-1.6 2 1.8-1.8zM108.7 173.1l-1.6 2-.2-.2z"/>
<path d="M108.7 167.1l-1.6 1.9 1.8-1.7zM108.7 167.1l-1.6 1.9-.2-.1z"/>
<path d="M111.3 168.9l.2 .1 1.6-1.9zM113.1 167.1l.1 .2-1.7 1.7z"/>
<path d="M112.6 174.9l.2 .2 1.6-2zM114.4 173.1l.2 .2-1.8 1.8z"/>
<path d="M114.4 167.1l-1.8 1.8 .2 .1zM114.4 167.1l.2 .2-1.8 1.7z"/>
<path d="M113.1 167.1l-1.6 1.9 1.7-1.7zM113.1 167.1l-1.6 1.9-.2-.1z"/>
<path d="M40.3 191l-.2 .2 2 1.6zM40.1 191.2l2 1.6-.2 .2z"/>
<path d="M137.1 187.9l1.9 1.6-1.8-1.8zM137.1 187.9l1.9 1.6-.1 .2z"/>
<path d="M232 194.3l-.2 .2 2 1.6zM231.8 194.5l2 1.6-.2 .2z"/>
<path d="M231.8 187.9l2 1.6-1.8-1.8zM231.8 187.9l2 1.6-.2 .2z"/>
<path d="M231.8 187.9l1.8 1.8 .2-.2zM231.8 187.9l.2-.2 1.8 1.8z"/>
<path d="M86.6 223l-1.6 2 1.8-1.8zM86.6 223l-1.6 2-.2-.2z"/>
<path d="M128.8 224.8l.2 .2 1.6-2zM130.6 223l.2 .2-1.8 1.8z"/>
<path d="M130.6 223l-1.6 2 1.8-1.8zM130.6 223l-1.6 2-.2-.2z"/>
<path d="M158.1 223l-1.8 1.8 .2 .2zM158.1 223l.2 .2-1.8 1.8z"/>
<path d="M158.1 223l-1.6 2 1.8-1.8zM158.1 223l-1.6 2-.2-.2z"/>
<path d="M191.1 223l-1.8 1.8 .2 .2zM191.1 223l.2 .2-1.8 1.8z"/>
</g>
<!-- layer: 0 -->
<path d="M385.4 191.2v25.6M372.4 206.2h26M.5 293.6h4.1v3.1h-4.1z" fill="none" stroke="#000" stroke-width=".3"/>
<!-- layer: 00 popis -->
<g fill="#000" stroke="#000" stroke-width=".3">
<path d="M385.4 216.7h1.1zM386.5 216.7l3.3 .1zM388.7 216.3l1-.4 .1 .4z"/>
<path d="M385.4 191.2l.8 4.4h-.8zM385.4 195.6h.8zM385.4 195.6h.8z"/>
<path d="M385.4 195.6l2.6 10.6-1.8-10.6zM385.4 195.6l2.6 10.6h-2.6z"/>
<path d="M385.4 216.8h4.4zM385.4 216.8h4.4l.5 2.6z"/>
<path d="M385.4 216.6l1.1 .1 1.1-.1zM385.4 216.6l1.1 .1h-1.1z"/>
<path d="M385.4 206.2l4.3 9.7-1.7-9.7zM385.4 206.2l4.3 9.7h-4.3z"/>
<path d="M385.4 216.3l2.2 .3 1.1-.3zM385.4 216.3l2.2 .3h-2.2z"/>
<path d="M385.4 215.9l3.3 .4 1-.4zM385.4 215.9l3.3 .4h-3.3z"/>
<path d="M388.7 216.3l1.1 .3v-.3zM387.6 216.6l1.1-.3 1.1 .3z"/>
<path d="M387.6 216.6l2.2 .1v-.1zM386.5 216.7l1.1-.1 2.2 .1z"/>
</g>
<text font-size="15.8" x="381.1" y="190.2">S</text>
<g font-size="9.2">
<text x="66" y="10">2</text>
<text x="197.8" y="10">3</text>
<text x="20.5" y="63.3">B</text>
<text x="19.8" y="195.4">C</text>
</g>
<g font-size="7.8">
<text x="278.5" y="18.7">TABULKA FILIGRÁNOVÝCH PANELŮ</text>
<text x="277.7" y="61.8">LEGENDA MATERIÁLŮ</text>
<text x="289.7" y="264.1">124 PSI1</text>
<text x="394.9" y="284.6">6</text>
</g>
<text font-size="7.1" x="260.3" y="284.4">Návrh prefamonolitické stropní kce</text>
<g font-size="7">
<text x="282.9" y="140.5">S1</text>
<text x="282.1" y="154">ST1</text>
</g>
<g font-size="6.4">
<text x="89.2" y="73.1">F22</text>
<text x="88.1" y="114.7">F21</text>
<text x="140.3" y="116.7">D21</text>
<text x="87.5" y="156.4">F21</text>
</g>
<text font-size="5.6" x="281.5" y="167.4">KZS</text>
<text font-size="5.1" x="215.9" y="209.2">KZS</text>
<g font-size="5">
<text x="297.4" y="139.1">ŽB MONOLITICKÁ DESKA 200mm</text>
<text x="297.6" y="151.8">ZDĚNÁ STĚNA 300mm</text>
<text x="297.1" y="166.5">KONTAKTNÍ ZATEPLOVACÍ SYSTÉM 200mm</text>
</g>
<text font-size="4.1" x="179.1" y="170.6">ST1</text>
<g font-size="3.9">
<text x="281.8" y="30.9">OZN.</text>
<text x="293.8" y="30.9">rozměry [mm]</text>
<text x="341.8" y="30.9">Poznámka</text>
<text x="371.5" y="30.9">Počet ks</text>
<text x="281.8" y="38.9">F21</text>
<text x="293.8" y="38.9">5900x1900x60</text>
<text x="349.3" y="39.1">---</text>
<text x="376.6" y="39.1">2</text>
<text x="281.8" y="44.9">F22</text>
<text x="293.8" y="44.9">5900x1900x60</text>
<text x="343.4" y="45.1">s prostupem</text>
<text x="376.6" y="45.1">1</text>
<text x="306.8" y="73.7">OBVODOVÉ ZDIVO</text>
<text x="306.8" y="92.7">MEZIBYTOVÉ ZDIVO</text>
<text x="306.8" y="111.7">NENOSNÉZDIVO</text>
<text x="289.9" y="235.2">Petr Borecký</text>
<text x="289.9" y="245">Ing. Jakub Mazura</text>
</g>
<g font-size="3.4">
<text x="130.5" y="15.5">6000</text>
<text x="65.5" y="27.1">300</text>
<text x="130.5" y="27.2">5700</text>
<text x="197.4" y="27.1">300</text>
<text x="187.3" y="35.7">125</text>
<text x="118.2" y="39.7">4575</text>
<text x="179.3" y="39.7">1000</text>
<text x="179.6" y="43.1">2150</text>
<text x="232.2" y="62.9" transform="rotate(-90 232.2 62.9)">300</text>
<text x="137.5" y="72.8" transform="rotate(-90 137.5 72.8)">600</text>
<text x="91.7" y="88.2">2165</text>
<text x="120.9" y="88.2">400</text>
<text x="158.7" y="88.2">3135</text>
<text x="103" y="102.3" transform="rotate(-90 103 102.3)">+5,920</text>
<text x="120.7" y="102.1" transform="rotate(-90 120.7 102.1)">+5,660</text>
<text x="102.2" y="122.6" transform="rotate(-90 102.2 122.6)">200</text>
<text x="178.4" y="121.1">+5,920</text>
<text x="40.5" y="129.8" transform="rotate(-90 40.5 129.8)">6000</text>
<text x="232.2" y="129.8" transform="rotate(-90 232.2 129.8)">5700</text>
<text x="98.8" y="137.7" transform="rotate(-90 98.8 137.7)">60</text>
<text x="90.1" y="139.6" transform="rotate(-90 90.1 139.6)">260</text>
<text x="178.4" y="138.8">+5,660</text>
<text x="135.7" y="144.9" transform="rotate(-90 135.7 144.9)">5100</text>
<text x="99.4" y="164.3">200</text>
<text x="115.8" y="167.5">60</text>
<text x="100.1" y="173.5">260</text>
<text x="132" y="183.1" transform="rotate(-90 132 183.1)">+5,160</text>
<text x="232.2" y="194.8" transform="rotate(-90 232.2 194.8)">300</text>
<text x="99.8" y="227.2">1250 (900)</text>
<text x="104.1" y="223.4">2000</text>
<text x="139.7" y="223.4">1250</text>
<text x="165.5" y="227.2">1250 (900)</text>
<text x="169.9" y="223.4">1500</text>
</g>
<g font-size="2.9">
<text x="258.9" y="242">VYUČUJÍCÍ</text>
<text x="258.9" y="253">PŘEDMĚT</text>
<text x="363.3" y="262.7">FORMÁT</text>
<text x="388.4" y="262.7">A3</text>
<text x="363.3" y="267.7">MĚŘÍTKO</text>
<text x="388.4" y="267.7">1:50</text>
<text x="363.3" y="272.7">DATUM</text>
<text x="388.4" y="272.7">1.12. 2024</text>
<text x="258.9" y="278">OBSAH :</text>
<text x="363.3" y="277.7">Č. VÝKR.</text>
</g>
<g font-size="2.5">
<text x="307" y="77.8">POROTHERM 30 PROFI</text>
<text x="307" y="96.8">POROTHERM RM30 AKU Z</text>
<text x="307" y="115.8">POROTHERM 11,5 AKU</text>
</g>
</svg>
